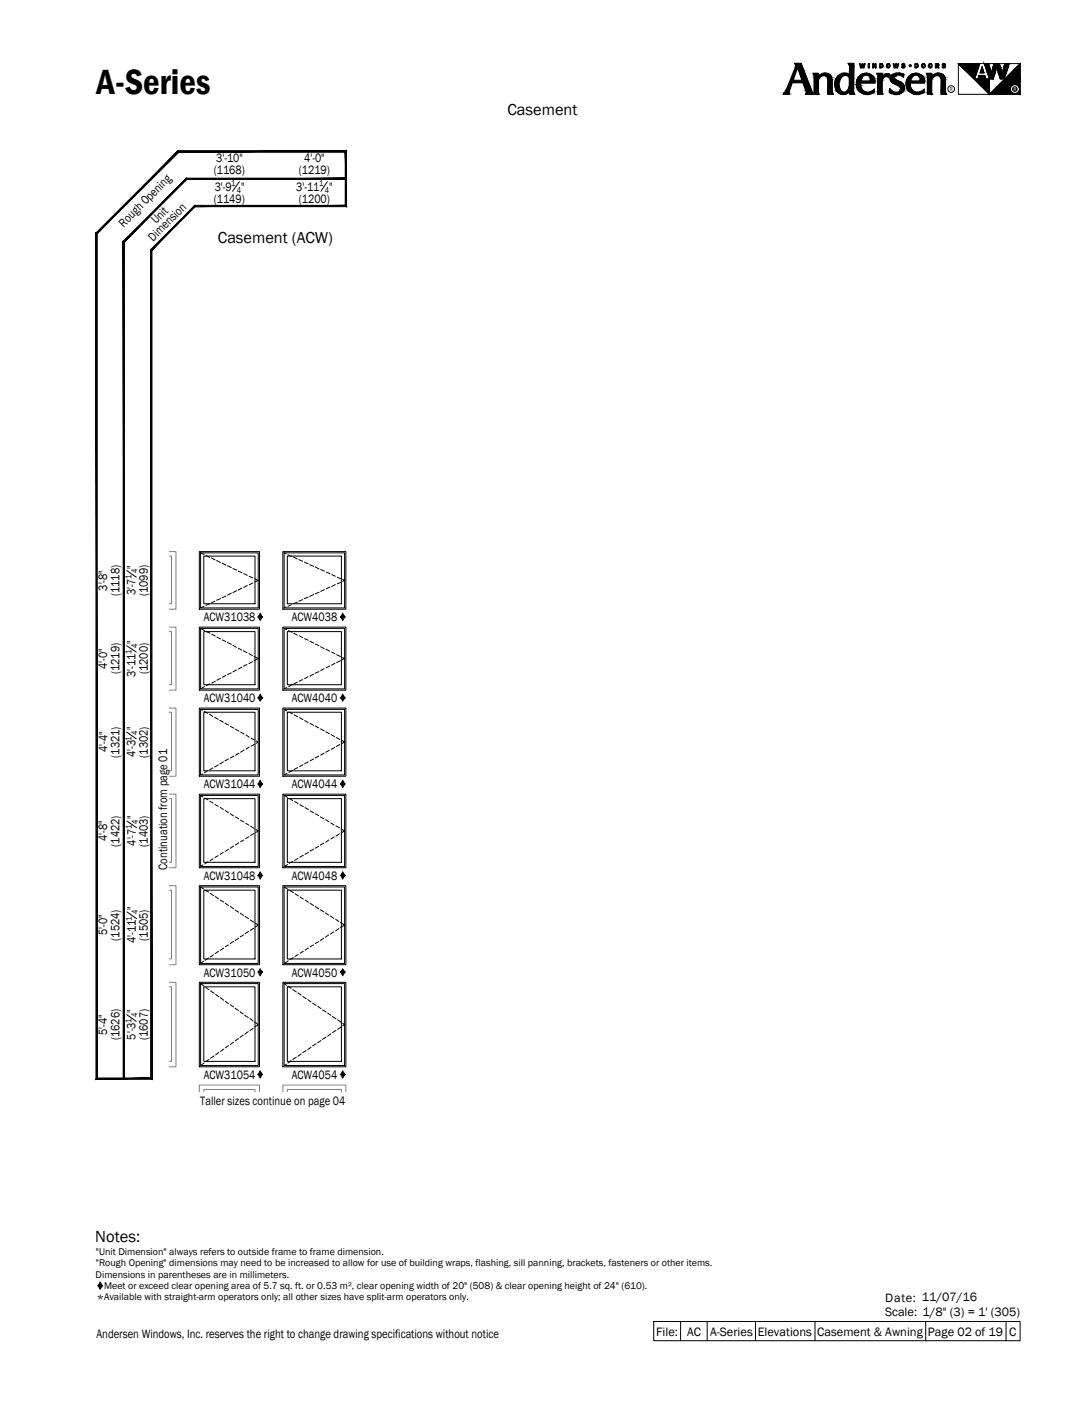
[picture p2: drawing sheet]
<svg xmlns="http://www.w3.org/2000/svg" width="216mm" height="279mm" viewBox="0 0 216 279" stroke-linecap="round" stroke-linejoin="round" font-family="sans-serif">
<!-- layer: A-ELEV-GLAZ-SIGHTLINES -->
<g fill="none" stroke="#000" stroke-width=".2">
<path d="M39.6 109.5h11.9v11.4h-11.9zM39.8 109.7h11.4v10.9h-11.4zM40.4 110.3h10.2v9.5h-10.2zM56.1 109.5h12.5v11.4h-12.5zM56.4 109.7h12v10.9h-12zM57 110.3h10.7v9.5h-10.7zM39.6 124.4h11.9v12.6h-11.9zM39.8 124.7h11.4v12h-11.4zM40.4 125.3h10.2v10.6h-10.2zM56.1 124.4h12.5v12.6h-12.5zM56.4 124.7h12v12h-12zM57 125.3h10.7v10.6h-10.7z"/>
<path d="M39.6 140.5h11.9v13.5h-11.9zM39.6 157.6h11.9v14.6h-11.9zM39.8 140.8h11.4v13h-11.4zM39.8 157.8h11.4v14.1h-11.4zM40.4 141.3h10.2v11.7h-10.2zM40.4 158.5h10.2v12.6h-10.2zM56.1 140.5h12.5v13.5h-12.5zM56.1 157.6h12.5v14.6h-12.5zM56.4 140.8h12v13h-12zM56.4 157.8h12v14.1h-12zM57 141.3h10.7v11.7h-10.7zM57 158.5h10.7v12.6h-10.7z"/>
<path d="M39.6 175.8h11.9v15.6h-11.9zM39.8 176h11.4v15.2h-11.4zM40.4 176.6h10.2v13.7h-10.2zM56.1 175.8h12.5v15.6h-12.5zM56.4 176h12v15.2h-12zM57 176.6h10.7v13.7h-10.7zM39.6 194.9h11.9v16.8h-11.9zM39.8 195.2h11.4v16.2h-11.4zM40.4 195.8h10.2v14.8h-10.2zM56.1 194.9h12.5v16.8h-12.5zM56.4 195.2h12v16.2h-12zM57 195.8h10.7v14.8h-10.7z"/>
</g>
<!-- layer: A-ELEV-GLAZ-OPERATION -->
<g fill="none" stroke="#000" stroke-width=".2">
<path d="M39.8 109.7l.7 .3M40.9 110.2l.7 .4M41.6 119.8l-.7 .3M42 110.7l.7 .4M42.7 119.3l-.7 .3M43 111.2l.7 .4M43.7 118.8l-.7 .3M44.1 111.7l.7 .4M44.8 118.3l-.7 .3M45.1 112.3l.8 .3M45.9 117.7l-.8 .4M46.2 112.8l.8 .3"/>
<path d="M47 117.2l-.8 .4M47.3 113.3l.7 .4M48 116.7l-.7 .4M48.4 113.8l.7 .4M49.1 116.2l-.7 .4M49.5 114.3l.7 .4M50.2 115.7l-.7 .4M50.5 114.9l.7 .3-.7 .3M56.4 109.7l.4 .2M57.1 110.1l.7 .3M58.2 110.5l.8 .4M59 119.5l-.8 .3"/>
<path d="M59.3 111l.8 .4M60.1 119l-.8 .3M60.4 111.6l.7 .3M61.1 118.5l-.7 .3M61.5 112.1l.7 .3M62.2 118l-.7 .3M62.5 112.5l.8 .4M63.3 117.5l-.8 .3M63.6 113l.8 .3M64.4 117l-.8 .3M64.8 113.5l.7 .3M65.5 116.5l-.7 .3"/>
<path d="M65.8 114l.7 .3M66.5 116l-.7 .4M66.9 114.5l.7 .4M67.6 115.6l-.7 .3M68 115l.4 .2-.4 .2M39.8 124.7l.8 .4M40.5 120.3l-.7 .3M40.6 136.3l-.8 .4M41 125.3l.6 .4M41.6 135.7l-.6 .4M42 125.8l.7 .4M42.7 135.2l-.7 .4"/>
<path d="M43 126.4l.7 .4M43.7 134.6l-.7 .4M44.1 127l.7 .3M44.8 134l-.7 .4M45.1 127.5l.8 .4M45.9 133.5l-.8 .3M46.2 128.1l.7 .3M46.9 133l-.7 .3M47.3 128.6l.7 .4M48 132.4l-.7 .4M48.3 129.1l.7 .4M49 131.9l-.7 .3"/>
<path d="M49.4 129.7l.7 .4M50.1 131.3l-.7 .4M50.4 130.3l.8 .4-.8 .4M56.4 124.7l.5 .3M56.8 120.4l-.4 .2M56.9 136.4l-.5 .3M57.3 125.1l.7 .4M57.8 120l-.7 .3M58 135.9l-.7 .4M58.3 125.7l.7 .3M59 135.4l-.7 .3M59.4 126.2l.7 .3"/>
<path d="M60.1 134.9l-.7 .3M60.4 126.7l.7 .3M61.1 134.3l-.7 .4M61.5 127.2l.7 .4M62.2 133.8l-.7 .4M62.5 127.8l.8 .3M63.3 133.3l-.8 .3M63.6 128.3l.7 .4M64.3 132.7l-.7 .4M64.7 128.8l.7 .4M65.4 132.2l-.7 .3M65.8 129.4l.7 .3"/>
<path d="M66.5 131.6l-.7 .4M66.8 129.9l.8 .4M67.6 131.1l-.8 .4M67.9 130.5l.5 .2-.5 .2M39.8 140.8l.4 .2M39.8 157.8l.5 .4M40.2 153.6l-.4 .2M40.5 141.1l.7 .4M40.6 158.4l.7 .3M41.2 153l-.7 .3M41.6 141.7l.6 .5M41.6 159l.7 .4"/>
<path d="M42.2 152.4l-.6 .4M42.6 142.4l.7 .3M42.7 159.6l.6 .4M43.3 151.8l-.7 .4M43.6 142.9l.7 .4M44.3 151.2l-.7 .4M44.6 143.5l.7 .4M45.3 150.6l-.7 .4M45.7 144.1l.7 .4M46.4 150l-.7 .4M46.7 144.7l.7 .4M47.4 149.5l-.7 .3"/>
<path d="M47.7 145.3l.7 .4M48.4 148.8l-.7 .5M48.8 145.8l.7 .5M49.5 148.3l-.7 .3M49.8 146.5l.7 .4M50.5 147.7l-.7 .4M50.9 147.1l.3 .1-.3 .3M56.4 140.8l.6 .3M56.4 157.8l.7 .4M57 153.5l-.6 .3M57.3 141.3l.7 .4M57.4 158.4l.7 .5"/>
<path d="M58 152.9l-.7 .4M58.3 141.8l.7 .4M58.5 159.1l.6 .3M59 152.3l-.7 .4M59.4 142.4l.7 .4M59.5 159.7l.7 .4M60.1 151.8l-.7 .3M60.4 143l.7 .4M61.1 151.2l-.7 .4M61.5 143.6l.7 .3M62.2 150.6l-.7 .4M62.5 144.1l.7 .3"/>
<path d="M63.2 150l-.7 .4M63.6 144.6l.7 .4M64.3 149.5l-.7 .3M64.6 145.2l.7 .4M65.3 148.9l-.7 .4M65.7 145.8l.7 .4M66.4 148.3l-.7 .4M66.7 146.4l.7 .3M67.4 147.8l-.7 .3M67.8 146.9l.6 .3-.6 .4M39.8 176l.6 .4M40.3 171.6l-.5 .3"/>
<path d="M40.7 176.6l.7 .4M41.3 171l-.7 .4M41.7 177.3l.6 .4M42.3 170.4l-.7 .4M42.7 177.9l.7 .5M43.3 169.8l-.6 .4M43.7 160.2l.6 .4M43.7 178.6l.7 .4M44.3 169.1l-.6 .4M44.7 160.8l.6 .5M44.7 179.2l.6 .5M45.3 168.5l-.6 .5"/>
<path d="M45.7 161.5l.6 .4M45.7 179.9l.6 .4M46.3 167.9l-.6 .4M46.7 162.1l.7 .4M47.4 167.2l-.7 .5M47.7 162.7l.7 .4M48.4 166.7l-.7 .4M48.8 163.4l.6 .4M49.4 166l-.6 .4M49.7 163.9l.7 .5M50.4 165.4l-.7 .4M50.7 164.6l.5 .3-.5 .3"/>
<path d="M56.4 176l.8 .5M57.1 171.6l-.7 .3M57.5 176.7l.7 .5M58.1 170.9l-.7 .4M58.5 177.3l.7 .5M59.1 170.4l-.6 .3M59.6 178l.6 .4M60.2 169.7l-.7 .4M60.5 160.3l.7 .3M60.6 178.6l.6 .5M61.2 169.1l-.7 .4M61.5 160.9l.7 .4"/>
<path d="M61.5 179.2l.7 .5M62.2 168.5l-.7 .4M62.5 161.5l.7 .3M62.5 179.9l.7 .4M63.2 167.9l-.7 .4M63.6 162.1l.7 .4M64.3 167.3l-.7 .4M64.6 162.7l.7 .4M65.3 166.7l-.7 .4M65.7 163.3l.6 .4M66.3 166.1l-.6 .4M66.7 163.9l.7 .4"/>
<path d="M67.4 165.5l-.7 .4M67.7 164.5l.7 .4-.7 .4M39.8 195.2l.7 .5M40.4 190.7l-.6 .5M40.8 195.9l.7 .5M41.4 190.1l-.7 .4M41.8 196.6l.7 .5M42.3 189.5l-.6 .4M42.8 197.3l.6 .5M43.4 188.8l-.7 .4M43.7 198l.7 .5M44.4 188.1l-.7 .5"/>
<path d="M44.7 198.7l.6 .5M45.3 187.5l-.6 .4M45.7 199.4l.6 .4M46.3 186.8l-.6 .4M46.7 180.6l.7 .4M47.4 186.2l-.7 .4M47.7 181.2l.6 .5M48.3 185.5l-.6 .4M48.6 181.8l.7 .5M49.3 184.8l-.7 .5M49.6 182.5l.7 .5M50.3 184.2l-.7 .4"/>
<path d="M50.7 183.2l.5 .4-.5 .3M56.4 195.2l.4 .3M57.1 195.7l.7 .4M57.2 190.7l-.8 .5M58.1 196.4l.7 .4M58.2 190l-.7 .4M59.1 197l.6 .5M59.2 189.4l-.7 .4M60.1 197.7l.7 .5M60.2 188.8l-.6 .4M61.1 198.4l.6 .4M61.2 188.1l-.6 .4"/>
<path d="M62 199.1l.7 .4M62.2 187.5l-.7 .4M63 199.7l.7 .4M63.2 186.9l-.7 .3M63.6 180.5l.7 .5M64.3 186.2l-.7 .4M64.6 181.2l.6 .4M65.2 185.5l-.6 .5M65.6 181.8l.6 .4M66.2 184.9l-.6 .4M66.6 182.4l.6 .5M67.2 184.3l-.6 .4"/>
<path d="M67.6 183.1l.8 .5-.8 .5M40.5 210.9l-.7 .5M41.5 210.2l-.7 .5M42.5 209.5l-.7 .5M43.4 208.8l-.6 .5M44.4 208.2l-.7 .4M45.3 207.5l-.6 .4M46.3 206.8l-.6 .4M46.7 200.1l.6 .4M47.3 206.1l-.6 .5M47.6 200.8l.7 .4M48.3 205.4l-.7 .5"/>
<path d="M48.6 201.5l.7 .4M49.3 204.7l-.7 .5M49.6 202.1l.6 .5M50.2 204.1l-.6 .4M50.5 202.8l.7 .5-.7 .5M56.8 211.2l-.4 .2M57.8 210.5l-.7 .4M58.8 209.8l-.7 .4M59.7 209.2l-.6 .4M60.8 208.5l-.7 .4M61.7 207.8l-.6 .5M62.7 207.1l-.7 .5"/>
<path d="M63.7 206.5l-.7 .4M64 200.4l.7 .4M64.7 205.8l-.7 .4M65 201l.7 .5M65.7 205.2l-.7 .4M66 201.7l.7 .5M66.7 204.5l-.7 .4M67 202.4l.6 .4M67.6 203.8l-.6 .5M68 203.1l.4 .2-.4 .3"/>
</g>
<!-- layer: A-ANNO-TEXT -->
<g fill="#000" stroke="#000" stroke-width=".2">
<path d="M163.5 14.7h.4zM166.9 18.6h.9zM166.9 18.6l.5 .1zM175 15.5h.1zM176 14.7h.3zM178.2 14.6l.1 .1zM181.7 18.6h.6zM181.7 18.6l.2 .1zM183.1 18.1l.2-.1zM186 14.7h.4zM193.3 15.7h3v3zM202.4 12.6v.7h-.6z"/>
<path d="M156.1 18l.4 .3v-.3zM156.1 18l.4 .3h-.6z"/>
<path d="M155.9 18.3l.6 .1v-.1zM155.9 18.3l.6 .1h-.7z"/>
<path d="M155.8 18.4l.7 .2v-.2zM155.8 18.4l.7 .2h-.8z"/>
<path d="M156.1 17.9h.5zM156.1 17.9l.4 .1z"/>
<path d="M156.3 17.4l.3 .5 .1-.5zM156.3 17.4l.3 .5h-.5z"/>
<path d="M156.8 16.3l-.1 1.1 .4-1.1zM156.8 16.3l-.1 1.1h-.4z"/>
<path d="M157.9 13.6l-.7 2.5 .8-2.5zM157.9 13.6l-.7 2.5h-.3z"/>
<path d="M157.9 13.3l.1 .3 .1-.3zM157.9 13.3l.1 .3h-.1z"/>
<path d="M158 12.9l.1 .4 .1-.4zM158 12.9l.1 .4h-.2z"/>
<path d="M158 12.8l.2 .1 .1-.1zM158 12.8l.2 .1h-.2z"/>
<path d="M158 12.7l.9 .1zM158 12.7l.9 .1z"/>
<path d="M158.3 12.8l.7 .1-.1-.1zM158.3 12.8l.7 .1h-.6z"/>
<path d="M158.4 12.9l.9 .7-.3-.7zM158.4 12.9l.9 .7h-.8z"/>
<path d="M158.5 13.6l.8 .3v-.3zM158.5 13.6l.8 .3h-.7z"/>
<path d="M158.6 13.9l1.6 2.2-.9-2.2zM158.6 13.9l1.6 2.2h-.8z"/>
<path d="M156.9 16.1l3.4 .2-.1-.2zM156.9 16.1l3.4 .2h-3.5z"/>
<path d="M159.4 16.3l1.6 1.8-.7-1.8zM159.4 16.3l1.6 1.8h-.9z"/>
<path d="M160.1 18.1l1 .2-.1-.2zM160.1 18.1l1 .2h-1z"/>
<path d="M160.1 18.3l1.1 .2-.1-.2zM160.1 18.3l1.1 .2h-1.1z"/>
<path d="M160.1 18.5l1.1 .1v-.1zM160.1 18.5l1.1 .1h-1.1z"/>
<path d="M161.6 14.7l.6 .1v-.1zM161.6 14.7l.6 .1h-.6z"/>
<path d="M161.6 14.8l.6 .3v-.3zM161.6 14.8l.6 .3h-.5z"/>
<path d="M161.7 15.1l.5 .3v-.3zM161.7 15.1l.5 .3h-.5z"/>
<path d="M161.7 18.4l.6 .2-.1-.2zM161.7 18.4l.6 .2h-.6z"/>
<path d="M161.7 16.1l.5 2.3 .1-2.3zM161.7 16.1l.5 2.3h-.5z"/>
<path d="M161.7 15.6l.6 .5 .1-.5zM161.7 15.6l.6 .5h-.6z"/>
<path d="M161.7 15.4l.7 .2 .2-.2zM161.7 15.4l.7 .2h-.7z"/>
<path d="M162.4 15.2l.2 .2v-.2zM162.2 15.4l.2-.2 .2 .2z"/>
<path d="M162.7 15l-.1 .2 .4-.2zM162.4 15.2l.3-.2-.1 .2z"/>
<path d="M163.2 14.7h1zM163.2 14.7h1z"/>
<path d="M162.8 14.9h.5zM162.8 14.9h.6z"/>
<path d="M162.8 14.9h.5zM162.8 14.9l.2 .1z"/>
<path d="M162.9 14.8h.5zM162.9 14.8l.5 .1z"/>
<path d="M163.5 14.7h.7zM163.2 14.7h1z"/>
<path d="M163.2 14.7l1.3 .1zM162.9 14.8l.3-.1 1.3 .1z"/>
<path d="M162.9 14.8h1.7zM162.9 14.8h1.7z"/>
<path d="M163.4 14.8l1.2 .1zM163.4 14.8l1.2 .1z"/>
<path d="M163.6 14.9h1zM163.6 14.9h1z"/>
<path d="M163.8 14.9l.9 .1-.1-.1zM163.8 14.9l.9 .1z"/>
<path d="M164 15l.8 .1zM164 15l.8 .1z"/>
<path d="M164.1 15.1l.8 .2-.1-.2zM164.1 15.1l.8 .2h-.7z"/>
<path d="M164.2 15.3l.8 .1-.1-.1zM164.2 15.3l.8 .1h-.7z"/>
<path d="M164.3 15.4l.7 .1v-.1zM164.3 15.4l.7 .1h-.7z"/>
<path d="M164.3 15.5l.7 .3v-.3zM164.3 15.5l.7 .3h-.6z"/>
<path d="M164.4 15.8l.6 .1zM164.4 15.8l.6 .1z"/>
<path d="M164.4 15.9l.6 2.1v-2.1zM164.4 15.9l.6 2.1h-.6z"/>
<path d="M164.4 18l.7 .5-.1-.5zM164.4 18l.7 .5h-.7z"/>
<path d="M164.4 18.5l.8 .1-.1-.1zM164.4 18.5l.8 .1h-.8z"/>
<path d="M165.7 16.7l.7 .1v-.1zM165.7 16.7l.7 .1h-.7z"/>
<path d="M165.7 16.8l.8 .6-.1-.6zM165.7 16.8l.8 .6h-.6z"/>
<path d="M165.9 15.9l.6 .3v-.3zM165.9 15.9l.6 .3h-.7z"/>
<path d="M165.8 16.2l.6 .5 .1-.5zM165.8 16.2l.6 .5h-.7z"/>
<path d="M165.9 17.4h.6zM165.9 17.4h.6z"/>
<path d="M165.9 17.4l.8 .6-.2-.6zM165.9 17.4l.8 .6h-.6z"/>
<path d="M166 15.7l.5 .2 .2-.2zM166 15.7l.5 .2h-.6z"/>
<path d="M166.1 18l.7 .1-.1-.1zM166.1 18l.7 .1h-.5z"/>
<path d="M166.3 18.1l.8 .2-.3-.2zM166.3 18.1l.8 .2h-.6z"/>
<path d="M166.3 15.2h.6zM166.3 15.2h.6z"/>
<path d="M166.3 15.2l.4 .5 .2-.5zM166.3 15.2l.4 .5h-.7z"/>
<path d="M166.5 18.3l.6 .1zM166.5 18.3l.6 .1z"/>
<path d="M166.6 18.4l.8 .1zM166.6 18.4l.8 .1z"/>
<path d="M166.7 14.9h.6zM166.7 14.9h.7z"/>
<path d="M166.7 14.9l.2 .3 .4-.3zM166.3 15.2l.4-.3 .2 .3z"/>
<path d="M166.7 18.5h.8zM166.7 18.5h.8z"/>
<path d="M166.9 14.8h.9zM166.7 14.9h.7z"/>
<path d="M166.9 18.5l.9 .1zM166.9 18.5l.9 .1z"/>
<path d="M167.6 14.6l.4 .1zM167.1 14.7h.9z"/>
<path d="M167.1 14.7h1zM167.1 14.7h1z"/>
<path d="M166.7 18.5h1.3zM166.7 18.5h1.1z"/>
<path d="M167.6 18.5h.4zM167.5 18.5h.5z"/>
<path d="M167.1 14.7l1.2 .1-.2-.1zM166.9 14.8l.2-.1 1.2 .1z"/>
<path d="M167.8 18.4h.3zM167.6 18.5h.4z"/>
<path d="M168 18.3l.1 .1 .1-.1zM168 18.3l.1 .1h-.3z"/>
<path d="M167.8 14.8l.7 .1zM167.8 14.8l.7 .1z"/>
<path d="M168.1 18.1l.1 .2 .1-.2zM168 18.3l.1-.2 .1 .2z"/>
<path d="M168.3 14.9l.3 .1zM168.3 14.9l.3 .1z"/>
<path d="M168.5 17.7l-.2 .4zM168.5 17.7l-.4 .4z"/>
<path d="M168.7 15h.6zM168.7 15h.6z"/>
<path d="M168.4 15h.3zM168.4 15h.3z"/>
<path d="M168.6 17.4h.1zM168.6 17.4h.2z"/>
<path d="M168.6 17.4v.3l.1-.3zM168.6 17.4l-.1 .3z"/>
<path d="M168.8 17.4h.5zM168.8 17.4h.5z"/>
<path d="M168.6 15.5l.7 1.6v-1.6zM168.6 15.5l.7 1.6h-.7z"/>
<path d="M168.6 17.1l.7 .3v-.3zM168.6 17.1l.7 .3h-.7z"/>
<path d="M168.8 17.4l.5 .7v-.7zM168.8 17.4l.5 .7h-.6z"/>
<path d="M168.7 18.1l.6 .4v-.4zM168.7 18.1l.6 .4h-.6z"/>
<path d="M168.6 12.7l.7 .1zM168.6 12.7l.7 .1z"/>
<path d="M168.6 12.8l.7 .4v-.4zM168.6 12.8l.7 .4h-.6z"/>
<path d="M168.7 13.2l.6 1.8v-1.8zM168.7 13.2l.6 1.8h-.6z"/>
<path d="M168.4 15l.9 .2v-.2zM168.4 15l.9 .2h-.8z"/>
<path d="M168.5 15.2l.8 .3v-.3zM168.5 15.2l.8 .3h-.7z"/>
<path d="M168.7 18.5l.7 .1-.1-.1zM168.7 18.5l.7 .1h-.7z"/>
<path d="M170 16.3h3.5zM170 16.3h3.5z"/>
<path d="M170 16.9l.7 .4-.1-.4zM170 16.9l.7 .4h-.6z"/>
<path d="M170.6 18.1h.6zM170.6 18.1h.6z"/>
<path d="M170 16.4l.7 .4v-.4zM170 16.4l.7 .4h-.7z"/>
<path d="M170 16.8l.6 .1 .1-.1zM170 16.8l.6 .1h-.6z"/>
<path d="M170.2 15.9l.4 .3 .1-.3zM170.2 15.9l.4 .3h-.6z"/>
<path d="M170.1 17.3h.6zM170.1 17.3h.6z"/>
<path d="M170.2 17.3l.7 .4-.2-.4zM170.2 17.3l.7 .4h-.6z"/>
<path d="M170.4 15.5l.3 .4 .2-.4zM170.4 15.5l.3 .4h-.5z"/>
<path d="M170.3 17.7l.6 .1zM170.3 17.7l.6 .1z"/>
<path d="M170.4 17.8l.8 .3-.3-.3zM170.4 17.8l.8 .3h-.6z"/>
<path d="M170.4 15.4l.5 .1 .1-.1zM170.4 15.4l.5 .1h-.5z"/>
<path d="M170.7 15l.3 .4 .2-.4zM170.7 15l.3 .4h-.6z"/>
<path d="M170.6 18.1l1 .2-.4-.2zM170.6 18.1l1 .2h-.7z"/>
<path d="M170.9 15h.4zM170.7 15h.5z"/>
<path d="M171.1 14.8l.2 .2 .2-.2zM170.9 15l.2-.2 .2 .2z"/>
<path d="M170.9 18.3h.9zM170.9 18.3h.9z"/>
<path d="M171 18.3l1 .1zM171 18.3l1 .1z"/>
<path d="M171.3 14.7l.2 .1 .5-.1zM171.3 14.7l.2 .1h-.4z"/>
<path d="M171.8 18.6l.2 .1zM171.8 18.6h.7z"/>
<path d="M171.9 14.7h.5zM171.4 14.7h1z"/>
<path d="M171.4 14.7h1zM171.3 14.7h1.1z"/>
<path d="M171.3 14.7h1.2zM171.3 14.7h1.2z"/>
<path d="M172.4 18.4h.6zM172.4 18.4h.6z"/>
<path d="M171.1 18.4h1.3zM171.1 18.4h1.3z"/>
<path d="M172 14.7l.6 .1zM172 14.7l.6 .1z"/>
<path d="M172.3 14.8l.5 .1zM172.3 14.8l.5 .1z"/>
<path d="M171.4 18.5h1.2zM171.4 18.5l1.1 .1z"/>
<path d="M172.5 14.9l.5 .1zM172.5 14.9l.5 .1z"/>
<path d="M172.8 16.1h.7zM172.8 16.1h.7z"/>
<path d="M171.3 18.5h1.6zM171.3 18.5h1.3z"/>
<path d="M172.6 15l.6 .2-.2-.2zM172.6 15l.6 .2h-.5z"/>
<path d="M171.1 18.4h1.9zM171.1 18.4l1.8 .1z"/>
<path d="M172.7 15.2l.6 .2-.1-.2zM172.7 15.2l.6 .2h-.5z"/>
<path d="M172.8 18.3h.4zM172.4 18.4h.6z"/>
<path d="M172.8 15.4l.6 .2-.1-.2zM172.8 15.4l.6 .2h-.6z"/>
<path d="M173.3 18.1v.2zM172.9 18.3l.4-.2v.2z"/>
<path d="M172.9 18.3h.4zM172.8 18.3h.4z"/>
<path d="M172.8 15.6l.7 .3-.1-.3zM172.8 15.6l.7 .3h-.6z"/>
<path d="M172.9 15.9l.6 .2v-.2zM172.9 15.9l.6 .2h-.7z"/>
<path d="M172.8 16.1l.7 .1v-.1zM172.8 16.1l.7 .1h-.8z"/>
<path d="M172.7 16.2h.8zM172.5 16.2h1z"/>
<path d="M170 16.2l3.5 .1zM170 16.2l3.5 .1z"/>
<path d="M170 16.3l3.5 .1zM170 16.3l3.5 .1z"/>
<path d="M174.2 14.7l.7 .1zM174.2 14.7l.7 .1z"/>
<path d="M174.2 14.8l.7 .4v-.4zM174.2 14.8l.7 .4h-.5z"/>
<path d="M174.4 15.2l.5 .4v-.4zM174.4 15.2l.5 .4h-.6z"/>
<path d="M174.3 16.2l.6 2v-2zM174.3 16.2l.6 2h-.6z"/>
<path d="M174.3 18.2l.7 .3-.1-.3zM174.3 18.2l.7 .3h-.8z"/>
<path d="M174.3 15.9l.6 .3 .1-.3zM174.3 15.9l.6 .3h-.6z"/>
<path d="M174.2 18.5l.8 .1v-.1zM174.2 18.5l.8 .1h-.8z"/>
<path d="M174.3 15.6l.7 .3 .1-.3zM174.3 15.6l.7 .3h-.7z"/>
<path d="M175.3 15.2l-.2 .3zM175.3 15.2l-.3 .3z"/>
<path d="M175.4 15h.4zM175.4 15h.4z"/>
<path d="M175.4 15.1l-.1 .1 .3-.1zM175.4 15.1l-.1 .1z"/>
<path d="M175.4 15h.4zM175.4 15l.2 .1z"/>
<path d="M176.1 14.7h.2zM176 14.7h.3zM175.9 14.7h.4z"/>
<path d="M175.4 15h.9zM175.4 15h.9z"/>
<path d="M175.8 15h.5zM175.8 15h.5z"/>
<path d="M175.9 15l.4 .1zM175.9 15l.4 .1z"/>
<path d="M176.1 15.1l.2 .1zM176.1 15.1l.2 .1z"/>
<path d="M175.9 14.7h.4zM175.9 14.7h.4z"/>
<path d="M175.9 14.7l.4 .1v-.1zM175.6 14.8l.3-.1 .4 .1z"/>
<path d="M175.6 14.8l.7 .2v-.2zM175.4 15l.2-.2 .7 .2z"/>
<path d="M176.6 17.9l.2 .1zM176.6 17.9l.2 .1h-.2z"/>
<path d="M176.6 18l.6 .3zM176.6 18l.6 .3h-.6z"/>
<path d="M176.6 18.3h.7zM176.6 18.3h.7z"/>
<path d="M176.6 18.3l.9 .1zM176.6 18.3l.9 .1z"/>
<path d="M176.8 15.2l.5 .2v-.2zM176.8 15.2l.5 .2h-.5zM176.8 15.4h.5zM176.8 15.4h.5z"/>
<path d="M176.8 15.4l.6 .1-.1-.1zM176.8 15.4l.6 .1h-.7z"/>
<path d="M176.8 15.2h.6zM176.8 15.2h.5z"/>
<path d="M176.7 15.5l.7 .1zM176.7 15.5l.7 .1z"/>
<path d="M176.7 15.6l.8 .1-.1-.1zM176.7 15.6l.8 .1h-.7z"/>
<path d="M177 15h.5zM176.9 15h.6z"/>
<path d="M176.9 15l.5 .2 .1-.2zM176.9 15l.5 .2h-.6z"/>
<path d="M176.8 15.7l.8 .2-.1-.2zM176.8 15.7l.8 .2h-.8z"/>
<path d="M177 14.9l.5 .1 .1-.1zM177 14.9l.5 .1h-.5z"/>
<path d="M177.1 14.9h.6zM177 14.9h.6z"/>
<path d="M176.8 15.9h.9zM176.8 15.9h.9z"/>
<path d="M176.8 15.9l1.1 .1-.2-.1zM176.8 15.9l1.1 .1h-1.1z"/>
<path d="M176.8 18.4h.9zM176.8 18.4h.9z"/>
<path d="M176.8 18.4l1.1 .1zM176.8 18.4l1.1 .1z"/>
<path d="M177.2 14.8h.6zM177.1 14.9h.6z"/>
<path d="M176.8 16l1.3 .1-.2-.1zM176.8 16l1.3 .1h-1.2z"/>
<path d="M177.3 14.8h.6zM177.2 14.8h.6z"/>
<path d="M176.9 16.1l1.5 .1-.3-.1zM176.9 16.1l1.5 .1h-1.4z"/>
<path d="M177.4 14.8h.8zM177.3 14.8h.6z"/>
<path d="M177.7 18.7h.5zM177.7 18.7h.4zM177.7 18.7h.4z"/>
<path d="M177.5 18.6h.7zM177.5 18.6l.7 .1z"/>
<path d="M178.1 14.7h.4zM177.9 14.7h.6z"/>
<path d="M177 16.2h1.5zM177 16.2h1.5z"/>
<path d="M177.1 16.2l1.6 .2-.2-.2zM177.1 16.2l1.6 .2h-1.5z"/>
<path d="M177.2 18.5l1.3 .1zM177.2 18.5l1.3 .1z"/>
<path d="M177.3 18.6h1.2zM177.3 18.6h.9z"/>
<path d="M177.9 14.7h.7zM177.9 14.7h.7z"/>
<path d="M177.9 14.7h1zM177.5 14.7h1.4zM177.5 14.7h1.4zM177.5 14.7h1.4z"/>
<path d="M177.2 16.4h1.5zM177.2 16.4h1.5z"/>
<path d="M177 18.5h1.7zM177 18.5h1.5z"/>
<path d="M177.3 16.4l1.6 .2-.2-.2zM177.3 16.4l1.6 .2h-1.4z"/>
<path d="M178.2 18.4l.5 .1zM178.2 18.4l.5 .1z"/>
<path d="M178.2 18.5h.5zM177.9 18.5h.8z"/>
<path d="M178.4 18.3h.4zM178.2 18.4h.5z"/>
<path d="M177.5 14.7l1.6 .1zM177.4 14.8h1.7z"/>
<path d="M177.5 16.6l1.6 .1-.2-.1zM177.5 16.6l1.6 .1z"/>
<path d="M178.6 18.2l.2 .1 .2-.1zM178.4 18.3l.2-.1 .2 .1z"/>
<path d="M178.2 14.8h1zM178.2 14.8h1z"/>
<path d="M177.9 16.7l1.3 .1-.1-.1zM177.9 16.7l1.3 .1h-1.1z"/>
<path d="M178.7 18.1l.3 .1 .1-.1zM178.6 18.2l.1-.1 .3 .1zM178.6 18.2h.4zM178.6 18.2h.4z"/>
<path d="M178.4 14.8h.8zM178.4 14.8h.8z"/>
<path d="M178.5 14.8l.7 .1v-.1zM178.5 14.8l.7 .1z"/>
<path d="M178.8 14.9l.4 .1zM178.8 14.9l.4 .1z"/>
<path d="M179.1 15l.1 .1zM179.1 15l.1 .1z"/>
<path d="M178.1 16.8l1.2 .1-.1-.1zM178.1 16.8l1.2 .1z"/>
<path d="M178.8 17.9l.4 .1v-.1zM178.8 17.9l.4 .1h-.4z"/>
<path d="M178.8 18h.4zM178.8 18l.3 .1z"/>
<path d="M178.4 16.9l.9 .1zM178.4 16.9l.9 .1z"/>
<path d="M178.6 17l.7 .1v-.1zM178.6 17l.7 .1h-.6z"/>
<path d="M178.7 17.1l.6 .1zM178.7 17.1l.6 .1z"/>
<path d="M178.7 17.2l.6 .1v-.1zM178.7 17.2l.6 .1h-.5z"/>
<path d="M178.8 17.3l.5 .1v-.1zM178.8 17.3l.5 .1h-.4z"/>
<path d="M178.9 17.4l.4 .1zM178.9 17.4l.4 .1z"/>
<path d="M178.9 17.5l.4 .2v-.2zM178.9 17.5l.4 .2h-.4z"/>
<path d="M178.9 17.7l.4 .1zM178.9 17.7l.4 .1z"/>
<path d="M178.9 17.8l.3 .1 .1-.1zM178.9 17.8l.3 .1h-.4z"/>
<path d="M180 16.3h3.4zM180 16.3h3.4z"/>
<path d="M180 16.4l.5 .4v-.4zM180 16.4l.5 .4h-.6z"/>
<path d="M179.9 16.8l.6 .1v-.1zM179.9 16.8l.6 .1h-.5z"/>
<path d="M180 16.9l.6 .4-.1-.4zM180 16.9l.6 .4h-.6z"/>
<path d="M180.5 18.1h.6zM180.5 18.1h.6z"/>
<path d="M180 17.3h.6zM180 17.3h.6z"/>
<path d="M180 17.3l.8 .4-.2-.4zM180 17.3l.8 .4h-.6z"/>
<path d="M180.1 15.9l.4 .3 .2-.3zM180.1 15.9l.4 .3h-.5z"/>
<path d="M180.2 15.5l.5 .4v-.4zM180.2 15.5l.5 .4h-.6z"/>
<path d="M180.2 17.7l.6 .1zM180.2 17.7l.6 .1z"/>
<path d="M180.2 17.8l.9 .3-.3-.3zM180.2 17.8l.9 .3h-.6z"/>
<path d="M180.3 15.4l.4 .1 .1-.1zM180.3 15.4l.4 .1h-.5z"/>
<path d="M180.6 15l.2 .4 .2-.4zM180.6 15l.2 .4h-.5z"/>
<path d="M180.5 18.1l.9 .2-.3-.2zM180.5 18.1l.9 .2h-.6z"/>
<path d="M181.2 14.7h1.1zM181.2 14.7h1.1z"/>
<path d="M180.7 15h.5zM180.6 15h.4z"/>
<path d="M181 14.8l.2 .2 .2-.2zM180.7 15l.3-.2 .2 .2z"/>
<path d="M180.8 18.3h.9zM180.8 18.3h.9z"/>
<path d="M180.9 18.3l1 .1zM180.9 18.3l1 .1z"/>
<path d="M181.7 14.7h.6zM181.2 14.7h1.1z"/>
<path d="M181.2 14.7l.2 .1 .5-.1zM181 14.8l.2-.1 .2 .1z"/>
<path d="M181 18.4h1.2zM181 18.4h1.2z"/>
<path d="M181.2 14.7h1.2zM181.2 14.7h1.2z"/>
<path d="M181.9 14.7l.6 .1-.1-.1zM181.9 14.7l.6 .1z"/>
<path d="M182.2 14.8l.5 .1zM182.2 14.8l.5 .1z"/>
<path d="M181.3 18.5h1.3zM181.3 18.5l1 .1z"/>
<path d="M182.3 14.9l.6 .1zM182.3 14.9l.6 .1z"/>
<path d="M182.7 16.1h.7zM182.7 16.1h.7z"/>
<path d="M181.2 18.5h1.6zM181.2 18.5h1.4z"/>
<path d="M182.5 15l.6 .2-.2-.2zM182.5 15l.6 .2h-.5z"/>
<path d="M182.3 18.4h.6zM182.2 18.4h.7z"/>
<path d="M181 18.4h1.9zM181 18.4l1.8 .1z"/>
<path d="M182.6 15.2l.6 .2-.1-.2zM182.6 15.2l.6 .2h-.5z"/>
<path d="M182.7 18.3h.4zM182.3 18.4h.6z"/>
<path d="M182.7 15.4l.6 .2-.1-.2zM182.7 15.4l.6 .2h-.6z"/>
<path d="M182.7 15.6l.6 .3v-.3zM182.7 15.6l.6 .3h-.5z"/>
<path d="M183.1 18.1l.2 .2v-.2zM182.8 18.3l.3-.2 .2 .2z"/>
<path d="M182.8 18.3h.5zM182.7 18.3h.4z"/>
<path d="M182.8 15.9l.6 .2-.1-.2zM182.8 15.9l.6 .2h-.7z"/>
<path d="M182.7 16.1l.7 .1v-.1zM182.6 16.2l.1-.1 .7 .1z"/>
<path d="M182.6 16.2h.8zM182.3 16.2h1.1z"/>
<path d="M180 16.2l3.4 .1zM180 16.2l3.4 .1z"/>
<path d="M180 16.3l3.4 .1zM180 16.3l3.4 .1z"/>
<path d="M184.1 15.1l.6 .3v-.3zM184.1 15.1l.6 .3h-.6z"/>
<path d="M184.1 14.7l.7 .1v-.1zM184.1 14.7l.7 .1h-.7z"/>
<path d="M184.1 14.8l.6 .3 .1-.3zM184.1 14.8l.6 .3h-.6z"/>
<path d="M184.1 16.1l.7 2.3v-2.3zM184.1 16.1l.7 2.3h-.7z"/>
<path d="M184.1 18.4l.7 .2v-.2zM184.1 18.4l.7 .2h-.7z"/>
<path d="M184.1 15.6l.7 .5v-.5zM184.1 15.6l.7 .5h-.7z"/>
<path d="M184.1 15.4l.7 .2 .2-.2zM184.1 15.4l.7 .2h-.7z"/>
<path d="M184.9 15.2l.1 .2 .1-.2zM184.7 15.4l.2-.2 .1 .2z"/>
<path d="M185.2 15l-.1 .2 .4-.2zM184.9 15.2l.3-.2-.1 .2z"/>
<path d="M185.7 14.7h1zM185.7 14.7h1z"/>
<path d="M185.3 14.9h.5zM185.3 14.9l.2 .1z"/>
<path d="M185.3 14.9h.6zM185.3 14.9h.5z"/>
<path d="M185.3 14.8h.6zM185.3 14.8l.6 .1z"/>
<path d="M186 14.7h.7zM185.7 14.7h1z"/>
<path d="M185.7 14.7l1.3 .1-.3-.1zM185.4 14.8l.3-.1 1.3 .1z"/>
<path d="M185.4 14.8h1.7zM185.3 14.8h1.8z"/>
<path d="M185.9 14.8l1.2 .1zM185.9 14.8l1.2 .1z"/>
<path d="M186 14.9h1.1zM186 14.9h1.1z"/>
<path d="M186.3 14.9l.9 .1-.1-.1zM186.3 14.9l.9 .1z"/>
<path d="M186.5 15l.8 .1zM186.5 15l.8 .1z"/>
<path d="M186.6 15.1l.8 .2-.1-.2zM186.6 15.1l.8 .2h-.7z"/>
<path d="M186.7 15.3l.7 .1v-.1zM186.7 15.3l.7 .1h-.6z"/>
<path d="M186.8 15.4l.6 .1v-.1zM186.8 15.4l.6 .1h-.6z"/>
<path d="M186.8 15.5l.7 .3-.1-.3zM186.8 15.5l.7 .3h-.6z"/>
<path d="M186.9 15.8l.6 .1zM186.9 15.8l.6 .1z"/>
<path d="M186.9 15.9l.6 2.1v-2.1zM186.9 15.9l.6 2.1h-.6z"/>
<path d="M186.9 18l.7 .5-.1-.5zM186.9 18l.7 .5h-.7z"/>
<path d="M186.9 18.5l.7 .1v-.1zM186.9 18.5l.7 .1h-.7z"/>
<path d="M190.2 12.6l3.2 3.1 1-3.1zM190.2 12.6l3.2 3.1z"/>
<path d="M194.9 13.3l.4 1.2zM194.9 13.3l.4 1.2h-.8z"/>
<path d="M194.3 15l1.3 .7-.2-.7zM194.3 15l1.3 .7h-1.6z"/>
<path d="M195.3 12.6l1.4 1.9-.5-1.9zM195.3 12.6l1.4 1.9h-.7z"/>
<path d="M196 14.5l1.1 1.2 .4-1.2zM196 14.5l1.1 1.2h-.8z"/>
<path d="M197 13.3l.5 1.2 .3-1.2zM197 13.3l.5 1.2h-.8z"/>
<path d="M197.3 12.6l1.3 .7-.3-.7zM197.3 12.6l1.3 .7h-1.6z"/>
<path d="M197.8 13.3l1.1 1.2-.3-1.2zM197.8 13.3l1.1 1.2h-.8z"/>
<path d="M198.1 14.5l1.2 1.2 .4-1.2zM198.1 14.5l1.2 1.2h-.8z"/>
<path d="M199.2 13.3l.5 1.2 .4-1.2zM199.2 13.3l.5 1.2h-.8z"/>
<path d="M199.4 12.6l.7 .7 .2-.7zM199.4 12.6l.7 .7h-.9z"/>
<path d="M201.8 13.3l.6 2.4v-2.4zM199.4 15.7l2.4-2.4 .6 2.4z"/>
<path d="M199.4 15.7l3 3v-3zM199.4 15.7l3 3h-6.1z"/>
<path d="M37.1 35.6h31.5v-.2zM37 35.4h31.6l-31.5 .2zM37 35.4l-12.3 12.6 12.4-12.4zM24.4 47.9l12.6-12.5-12.3 12.6zM24.4 47.9l.3 166.1v-166zM24.4 47.9l.3 166.1h-.3z"/>
<path d="M51.6 137.8l.5 .7h-.9zM51.2 138.5l.4 .6 .5-.6z"/>
<path d="M51.6 121.7l.5 .7h-.9zM51.2 122.4l.4 .7 .5-.7z"/>
<path d="M68 137.8l.4 .7h-.8zM67.6 138.5l.4 .6 .4-.6z"/>
<path d="M68 121.7l.4 .7h-.8zM67.6 122.4l.4 .7 .4-.7z"/>
<path d="M51.6 154.9l.5 .7h-.9zM51.2 155.6l.4 .7 .5-.7z"/>
<path d="M68 154.9l.4 .7h-.8zM67.6 155.6l.4 .7 .4-.7z"/>
<path d="M51.6 173l.5 .7h-.9zM51.2 173.7l.4 .7 .5-.7z"/>
<path d="M68 173l.4 .7h-.8zM67.6 173.7l.4 .7 .4-.7z"/>
<path d="M51.6 192.3l.5 .6h-.9zM51.2 192.9l.4 .7 .5-.7z"/>
<path d="M68 192.3l.4 .6h-.8zM67.6 192.9l.4 .7 .4-.7z"/>
<path d="M29.9 49.5v164.4l.3 .3zM29.9 49.5l.3 .1v164.6zM29.9 49.5l.3 .1 8.5-8.8zM38.7 40.8v.2l-8.5 8.6zM38.7 40.8v.2l29.8-.2zM38.7 41l29.8-.2 .3 .2zM68.5 30.2v10.6l.3 .2zM68.8 29.9v11.1l-.3-10.8zM35.5 30.2h33l.3-.3zM35.4 29.9h33.4l-33.3 .3zM35.4 29.9l-16.1 16.4 16.2-16.1zM35.4 29.9l-16.1 16.4-.3-.1zM19 46.2l.3 167.7v-167.6zM19 46.2l.3 167.7-.3 .3zM19.3 213.9l-.3 .3 10.9-.3zM19 214.2l10.9-.3 .3 .3z"/>
<path d="M51.6 212.5l.5 .7h-.9zM51.2 213.2l.4 .7 .5-.7z"/>
<path d="M68 212.5l.4 .7h-.8zM67.6 213.2l.4 .7 .4-.7z"/>
<path d="M19.9 254.4l.4 .7h-.8zM19.5 255.1l.4 .7 .4-.7z"/>
</g>
<!-- layer: A-ELEV-GLAZ-SIGHTLINES -->
<g fill="none" stroke="#808080" stroke-width=".2">
<path d="M33.6 109.5h1.3v11.4h-1.3M33.6 110.3h.4v9.5h-.4M33.6 124.4h1.3v12.6h-1.3M33.6 125.3h.4v10.6h-.4M33.6 140.5h1.3v13.5h-1.3M33.6 141.3h.4v11.7h-.4M33.6 157.6h1.3v14.6h-1.3M33.6 158.5h.4v12.6h-.4M33.6 175.8h1.3v15.6h-1.3M33.6 176.6h.4v13.7h-.4M33.6 194.9h1.3v16.8h-1.3M33.6 195.8h.4v14.8h-.4"/>
<path d="M39.6 216.6v-1.3h11.9v1.3M40.4 216.6v-.4h10.2v.4M56.1 216.6v-1.3h12.5v1.3M57 216.6v-.4h10.7v.4"/>
</g>
<!-- layer: A-ANNO-TEXT -->
<g fill="none" stroke="#000" stroke-width=".2">
<path d="M157.7 12.6h1.3l2.4 6.1h-1.6l.1-.6-.6-1.7h-2.1l-.5 1.5v.8h-1.3l.8-1.3 1.5-3.8 .2-.7zM157.9 12.7h1l2.4 6h-1.4l.1-.6-.6-1.7h-2.2l-.6 1.5v.8h-1.1l.8-1.3 1.5-3.8zM157.9 12.7h1l2.3 5.9h-1.1v-.5l-.7-1.8h-2.3l-.5 1.6-.1 .7h-.8l.6-1.2 1.6-3.8zM158.3 13.4l.8 2.5h-1.7zM158.3 13.1l1 3h-2zM158.3 12.8l1.1 3.3h-2.2zM161.3 14.5h1.1v.5a1.53 1.53 0 0 1 1.7-.5 1.53 1.53 0 0 1 1.1 1.4v2.1l.2 .7h-1.2l.1-2.9a.93 .93 0 0 0-1.1-.8 .93 .93 0 0 0-.8 1.1v2.4l.2 .2h-1.1v-3.6zM161.4 14.6h1l-.1 .6 .5-.4a1.4 1.4 0 0 1 1.5-.1 1.4 1.4 0 0 1 .8 1.2v2.1l.2 .7h-1v-2.9a.99 .99 0 0 0-1.1-.9 .99 .99 0 0 0-.8 1.2v2.6h-.8v-3.6zM161.6 14.7h.6v.7a1.54 1.54 0 0 1 2.8 .1l.2 3.1h-.8v-2.8a1.06 1.06 0 0 0-1.2-1 1.06 1.06 0 0 0-.9 1.3v2.5h-.6zM166.9 15.2a1.02 1.02 0 0 1 1.7 .3v1.6a1.31 1.31 0 0 1-1.5 1.3 2.32 2.32 0 0 1-.2-3.2zM166.9 15.3a.94 .94 0 0 1 1.7 .2v1.6a1.52 1.52 0 0 1-1.1 1.3 1.41 1.41 0 0 1-1.1-1.7l.2-.8zM167 15.4a.87 .87 0 0 1 1.4-.1 2.56 2.56 0 0 1-.6 2.9h-.6a2.01 2.01 0 0 1-.2-2.8z"/>
<path d="M168.3 12.6h1.2l-.1 5.5 .3 .6h-1.1v-.7a1.51 1.51 0 0 1-1.6 .8 1.51 1.51 0 0 1-1.3-1.4 2.04 2.04 0 0 1 .5-2.3 2.04 2.04 0 0 1 2.3-.3l.1-1.6zM168.4 12.7h1l-.1 5.4 .2 .6h-.9v-1.1l-.3 .7a1.5 1.5 0 0 1-2.5-.9 2.02 2.02 0 0 1 .3-2.1 2.02 2.02 0 0 1 2-.6l.5 .2v-1.7zM168.6 12.7h.7v5.4l.1 .5h-.7l.1-1.2-.6 .9a1.46 1.46 0 0 1-2.3-.9 1.96 1.96 0 0 1 2.2-2.7l.6 .3v-1.8zM170.3 15.3a1.84 1.84 0 0 1 2.2-.7 1.84 1.84 0 0 1 1.2 1.9h-2.9a1.51 1.51 0 0 0 .9 1.7 1.51 1.51 0 0 0 1.8-.6v.7a2.22 2.22 0 0 1-3-.1 2.22 2.22 0 0 1-.2-2.9zM170.4 15.3a1.77 1.77 0 0 1 2-.7 1.77 1.77 0 0 1 1.2 1.8h-2.9a1.58 1.58 0 0 0 .9 1.8 1.58 1.58 0 0 0 1.9-.4l-.1 .5a2.15 2.15 0 0 1-2.8-.2 2.15 2.15 0 0 1-.2-2.8zM170.4 15.4a1.7 1.7 0 0 1 2-.7 1.7 1.7 0 0 1 1.1 1.7h-2.8a1.64 1.64 0 0 0 .7 1.8 1.64 1.64 0 0 0 1.9-.2v.3a2.09 2.09 0 0 1-2.7-.2 2.09 2.09 0 0 1-.2-2.7zM170.6 12.6h.1l.2 .6 .2-.6h.2l.1 .6 .1-.6h.2l-.3 .9h-.1l-.2-.6-.1 .6h-.3zM170.6 12.6l.3 .9 .2-.9 .3 .9 .2-.9M171.2 15.1a.89 .89 0 0 1 1.2-.2 .89 .89 0 0 1 .2 1.2l-1.9 .1zM171.2 15a.96 .96 0 0 1 1.3-.1 .96 .96 0 0 1 .2 1.3h-2.1zM171.3 15.2a.84 .84 0 0 1 1-.2 .84 .84 0 0 1 .3 1.1h-1.7zM172.3 12.6h.2v.9h-.2z"/>
<path d="M172.4 12.6v.9M173.2 12.6h.2l.3 .5v-.5h.2v.9h-.2l-.4-.6v.6h-.1zM173.8 12.6v.9l-.5-.9v.9M173.9 14.5h1.2v.7a1.04 1.04 0 0 1 1.4-.5l-.1 .8-.3-.3a.87 .87 0 0 0-1 1v1.9l.2 .6h-1.2l.1-3.5zM174 14.6h1v.8a1.22 1.22 0 0 1 1.4-.7l-.1 .6a.87 .87 0 0 0-1 0 .87 .87 0 0 0-.3 .9v1.9l.1 .6h-.9v-3.5zM174.2 14.7h.7v.9a1.38 1.38 0 0 1 1.2-.9h.2v.5a.94 .94 0 0 0-1 .1 .94 .94 0 0 0-.4 .9l.1 2.4h-.8l.2-3.4zM174.6 12.6h.3a.44 .44 0 0 1 .4 .5 .44 .44 0 0 1-.4 .4h-.3zM174.6 12.7a.45 .45 0 0 1 .6 .4l-.2 .3h-.4zM174.7 12.7a.29 .29 0 0 1 .4 .3 .29 .29 0 0 1-.4 .3zM176 12.8a.33 .33 0 0 1 .5 0 .33 .33 0 0 1-.1 .5 .33 .33 0 0 1-.4-.2zM176 12.7a.42 .42 0 0 1 .6 .1 .42 .42 0 0 1-.1 .6 .42 .42 0 0 1-.6-.2zM176.1 12.7a.29 .29 0 0 1 .3 .3 .29 .29 0 0 1-.3 .3z"/>
<path d="M176.8 15a2.45 2.45 0 0 1 2.6-.3l-.1 .7a1.06 1.06 0 0 0-1.8 0l.2 .3 .8 .4a1.37 1.37 0 0 1 1 1.7 1.37 1.37 0 0 1-1.6 1h-.4l-1-.4v-.9a1.35 1.35 0 0 0 2.1 .5l.1-.6-.7-.5a1.83 1.83 0 0 1-1.4-1.2zM176.8 15a2.52 2.52 0 0 1 2.5-.3v.5a1.2 1.2 0 0 0-1.8 0 .52 .52 0 0 0 .4 .7l.5 .3a1.3 1.3 0 0 1 1 1.5 1.3 1.3 0 0 1-1.5 1h-.4l-.9-.4v-.6a1.4 1.4 0 0 0 2.1 .3v-.6a1.94 1.94 0 0 0-1.5-.9 .96 .96 0 0 1-.4-1.5zM176.9 15a2.51 2.51 0 0 1 2.3-.2v.3a1.28 1.28 0 0 0-1.8 .1 .62 .62 0 0 0 .5 .8l.5 .2a1.24 1.24 0 0 1 .9 1.5 1.24 1.24 0 0 1-1.4 1l-.4-.1a.68 .68 0 0 1-.9-.7 1.29 1.29 0 0 0 2.2 0l.1-.4a.92 .92 0 0 0-.8-.7 2.3 2.3 0 0 1-1.3-.9l-.1-.4zM177.2 12.6h.2l.1 .6 .2-.6h.2l.1 .6 .2-.6h.2l-.3 .9h-.2l-.1-.6-.1 .6h-.3zM177.3 12.6l.2 .9 .3-.9 .2 .9 .3-.9M178.9 12.7a.34 .34 0 0 1 .4-.1 .34 .34 0 0 1 .3 .2l-.5-.1 .1 .2a.35 .35 0 0 1 .3 .5 .35 .35 0 0 1-.6 0v-.1l.2-.1 .3 .1-.1-.2-.4-.2zM179.5 12.8a.24 .24 0 0 0-.2-.1 .24 .24 0 0 0-.2 .2l.4 .2v.2l-.4 .1-.1-.1M180.2 15.3a1.81 1.81 0 0 1 2.1-.7 1.81 1.81 0 0 1 1.2 1.9h-2.8a1.45 1.45 0 0 0 .6 1.6 1.45 1.45 0 0 0 1.8-.1l.3-.4v.7a2.21 2.21 0 0 1-3-.1 2.21 2.21 0 0 1-.2-2.9zM180.3 15.3a1.74 1.74 0 0 1 2-.7 1.74 1.74 0 0 1 1.1 1.8h-2.7a1.55 1.55 0 0 0 .7 1.8 1.55 1.55 0 0 0 1.9-.4v.5a2.15 2.15 0 0 1-2.8-.2 2.15 2.15 0 0 1-.2-2.8zM180.3 15.4a1.65 1.65 0 0 1 2-.8 1.65 1.65 0 0 1 1.1 1.8h-2.9a1.67 1.67 0 0 0 .8 1.8 1.67 1.67 0 0 0 2-.2v.3a2.09 2.09 0 0 1-2.8-.2 2.09 2.09 0 0 1-.2-2.7zM181 15a1.04 1.04 0 0 1 1.3-.1 1.04 1.04 0 0 1 .4 1.2l-.4 .1h-1.8zM181.1 15.1a.9 .9 0 0 1 1.2-.1 .9 .9 0 0 1 .3 1.1l-1.9 .1 .1-.7z"/>
<path d="M181.2 15.2a.81 .81 0 0 1 1-.2 .81 .81 0 0 1 .3 1.1h-1.8zM181.5 12.6h.4a.45 .45 0 0 1 .3 .5 .45 .45 0 0 1-.3 .4h-.4zM181.6 12.7a.45 .45 0 0 1 .6 .4l-.2 .3h-.4zM181.7 12.7a.29 .29 0 0 1 .3 .3 .29 .29 0 0 1-.3 .3zM182.9 12.8a.42 .42 0 0 1 .6 0 .42 .42 0 0 1 0 .6 .42 .42 0 0 1-.6-.1zM183.1 12.7a.29 .29 0 0 1 .3 .3 .29 .29 0 0 1-.3 .3zM183.8 14.5h1.1v.5a1.53 1.53 0 0 1 1.7-.5 1.53 1.53 0 0 1 1 1.4v2.1l.3 .7h-1.2v-2.9a.93 .93 0 0 0-1-.8 .93 .93 0 0 0-.8 1.1v2.4l.1 .2h-1v-3.6zM184 14.6h.8v.6a1.49 1.49 0 0 1 1.7-.7 1.49 1.49 0 0 1 1.1 1.4v2.1l.2 .7h-1v-2.9a.99 .99 0 0 0-1.1-.9 .99 .99 0 0 0-.9 1.2l.1 2.6h-.8v-3.6zM184.1 14.7h.7l-.1 .7a1.54 1.54 0 0 1 2.7 .1l.2 3.1h-.7v-2.8a1.06 1.06 0 0 0-1.2-1 1.06 1.06 0 0 0-.9 1.3v2.5h-.7zM184.3 12.7a.44 .44 0 0 1 .7 .3 .44 .44 0 0 1-.5 .5l-.3-.3zM184.4 12.7a.33 .33 0 0 1 .4 .1 .33 .33 0 0 1 0 .5 .33 .33 0 0 1-.5 0zM184.5 12.7a.29 .29 0 0 1 .3 .3 .29 .29 0 0 1-.3 .3z"/>
<path d="M185.6 12.6l.7 .1 .1 .2-.2 .2 .2 .4h-.3l-.1-.4h-.1v.4h-.3zM185.7 13.1h.3l.2-.4h-.5v.8M185.9 12.7h.1l.1 .2-.2 .1zM186 13.1l.2 .4M187 12.7a.37 .37 0 0 1 .6 .1l-.4-.1v.2a.34 .34 0 0 1 .4 .2 .34 .34 0 0 1-.3 .4 .34 .34 0 0 1-.4-.2h.5v-.1l-.4-.2zM187.5 12.8l-.1-.1-.3 .1v.2l.4 .1a.26 .26 0 0 1-.2 .3 .26 .26 0 0 1-.3-.1M190.2 12.6l6.1 6.1 6.1-6.1v6.1h-12.2zM190.2 12.6h12.2M194.4 12.6l-1 3.1h.6l.3-.7h1.1l.2 .7h.7M194.9 13.3l.4 1.2h-.8zM195.3 12.6l1 3.1M196.2 12.6l.5 1.9 .6-1.9"/>
<path d="M196.3 15.7v3M198.3 12.6l.6 1.9 .5-1.9M200.3 12.6l-1 3.1h-.8l-.7-2.4-.7 2.4h-.8M47.5 36.1l-1.3 1.9M65 36.1l-1.3 1.9M25.1 113.2l1.9 1.3M25.1 128.1l1.9 1.3M25.1 145.3l1.9 1.3M25.2 162.9l1.9 1.4M25.2 181l1.9 1.3M25.1 201.3l1.9 1.4M129.7 262.2h72.7v3.9h-72.7z"/>
<path d="M135.1 262.2v3.9M140.3 262.2v3.9M149.9 262.2v3.9M161.7 262.2v3.9M183.7 262.2v3.9M199.6 262.2v3.9"/>
<circle cx="180.6" cy="13" r=".22"/>
<circle cx="180.6" cy="13" r=".1"/>
<circle cx="183.2" cy="13.1" r=".35"/>
<circle cx="188.7" cy="17.7" r=".67"/>
</g>
<circle cx="201.4" cy="17.7" r=".67" fill="none" stroke="#fafafa" stroke-width=".2"/>
<text font-size="7.1" x="19.2" y="18.7">A-Series</text>
<text font-size="3.3" x="18.9" y="246.4">Notes:</text>
<g font-size="3.2">
<text x="100.7" y="22.8">Casement</text>
<text x="43.2" y="48.3">Casement (ACW)</text>
</g>
<g font-size="2.5">
<text x="42.4" y="34.6">(1168)</text>
<text x="42.9" y="32.2">3'-10&quot;</text>
<text x="59.3" y="34.6">(1219)</text>
<text x="60.4" y="32.2">4'-0&quot;</text>
<text x="42.4" y="40.2">(1149)</text>
<text x="42.6" y="37.8">3'-9</text>
<text x="47.9" y="37.8">&quot;</text>
<text x="58.8" y="37.8">3'-11</text>
<text x="59.3" y="40.2">(1200)</text>
<text x="65.3" y="37.8">&quot;</text>
<text x="24.6" y="45.2" transform="rotate(-45 24.6 45.2)">Rough Opening</text>
<text x="30.4" y="48" transform="rotate(-45 30.4 48)">Dimension</text>
<text x="31" y="44.5" transform="rotate(-45 31 44.5)">Unit</text>
<text x="26.9" y="112.8" transform="rotate(-90 26.9 112.8)">&quot;</text>
<text x="21.3" y="117.2" transform="rotate(-90 21.3 117.2)">3'-8&quot;</text>
<text x="23.7" y="118.3" transform="rotate(-90 23.7 118.3)">(1118)</text>
<text x="26.9" y="118.2" transform="rotate(-90 26.9 118.2)">3'-7</text>
<text x="29.3" y="118.3" transform="rotate(-90 29.3 118.3)">(1099)</text>
<text x="40.4" y="123.2">ACW31038</text>
<text x="57.9" y="123.2">ACW4038</text>
<text x="26.9" y="127.7" transform="rotate(-90 26.9 127.7)">&quot;</text>
<text x="21.3" y="132.7" transform="rotate(-90 21.3 132.7)">4'-0&quot;</text>
<text x="23.7" y="133.8" transform="rotate(-90 23.7 133.8)">(1219)</text>
<text x="26.9" y="134.3" transform="rotate(-90 26.9 134.3)">3'-11</text>
<text x="29.3" y="133.8" transform="rotate(-90 29.3 133.8)">(1200)</text>
<text x="40.4" y="139.3">ACW31040</text>
<text x="57.9" y="139.3">ACW4040</text>
<text x="21.3" y="149.3" transform="rotate(-90 21.3 149.3)">4'-4&quot;</text>
<text x="26.9" y="145" transform="rotate(-90 26.9 145)">&quot;</text>
<text x="23.7" y="150.4" transform="rotate(-90 23.7 150.4)">(1321)</text>
<text x="26.9" y="150.2" transform="rotate(-90 26.9 150.2)">4'-3</text>
<text x="29.3" y="150.4" transform="rotate(-90 29.3 150.4)">(1302)</text>
<text x="40.4" y="156.4">ACW31044</text>
<text x="57.9" y="156.4">ACW4044</text>
<text x="21.3" y="166.9" transform="rotate(-90 21.3 166.9)">4'-8&quot;</text>
<text x="27" y="167.8" transform="rotate(-90 27 167.8)">4'-7</text>
<text x="27" y="162.5" transform="rotate(-90 27 162.5)">&quot;</text>
<text x="23.7" y="168" transform="rotate(-90 23.7 168)">(1422)</text>
<text x="29.3" y="168" transform="rotate(-90 29.3 168)">(1403)</text>
<text x="33.1" y="172.6" transform="rotate(-90 33.1 172.6)">Continuation from page 01</text>
<text x="40.4" y="174.5">ACW31048</text>
<text x="57.9" y="174.5">ACW4048</text>
<text x="21.3" y="185.6" transform="rotate(-90 21.3 185.6)">5'-0&quot;</text>
<text x="27" y="180.6" transform="rotate(-90 27 180.6)">&quot;</text>
<text x="23.7" y="186.7" transform="rotate(-90 23.7 186.7)">(1524)</text>
<text x="27" y="187.1" transform="rotate(-90 27 187.1)">4'-11</text>
<text x="29.3" y="186.7" transform="rotate(-90 29.3 186.7)">(1505)</text>
<text x="40.4" y="193.8">ACW31050</text>
<text x="57.9" y="193.8">ACW4050</text>
<text x="26.9" y="201" transform="rotate(-90 26.9 201)">&quot;</text>
<text x="21.3" y="205.3" transform="rotate(-90 21.3 205.3)">5'-4&quot;</text>
<text x="23.7" y="206.4" transform="rotate(-90 23.7 206.4)">(1626)</text>
<text x="26.9" y="206.3" transform="rotate(-90 26.9 206.3)">5'-3</text>
<text x="29.3" y="206.4" transform="rotate(-90 29.3 206.4)">(1607)</text>
<text x="40.4" y="214">ACW31054</text>
<text x="57.9" y="214">ACW4054</text>
<text x="39.7" y="219.3">Taller sizes continue on page 04</text>
<text x="19.2" y="258.6">*</text>
<text x="175.6" y="258.3">Date: 11/07/16</text>
<text x="175.6" y="261.1">Scale: 1/8&quot; (3) = 1' (305)</text>
<text x="19.2" y="265.6">Andersen Windows, Inc. reserves the right to change drawing specifications without notice</text>
<text x="130.2" y="265">File:</text>
<text x="136.3" y="265">AC</text>
<text x="140.9" y="265">A-Series</text>
<text x="150.4" y="265">Elevations</text>
<text x="162.2" y="265">Casement &amp; Awning</text>
<text x="184.1" y="265">Page 02 of 19</text>
<text x="200.3" y="265">C</text>
</g>
<g font-size="2">
<text x="19" y="249.1">&quot;Unit Dimension&quot; always refers to outside frame to frame dimension.</text>
<text x="19" y="251.3">&quot;Rough Opening&quot; dimensions may need to be increased to allow for use of building wraps, flashing, sill panning, brackets, fasteners or other items.</text>
<text x="19" y="253.5">Dimensions in parentheses are in millimeters.</text>
<text x="20.7" y="255.8">Meet or exceed clear opening area of 5.7 sq. ft. or 0.53 m², clear opening width of 20&quot; (508) &amp; clear opening height of 24&quot; (610).</text>
<text x="20.7" y="258">Available with straight-arm operators only; all other sizes have split-arm operators only.</text>
</g>
<g font-size="1.7">
<text x="45.8" y="37">1</text>
<text x="47" y="38.2">4</text>
<text x="63.3" y="37">1</text>
<text x="64.4" y="38.2">4</text>
<text x="27.3" y="113.7" transform="rotate(-90 27.3 113.7)">4</text>
<text x="26.1" y="114.9" transform="rotate(-90 26.1 114.9)">1</text>
<text x="26.1" y="129.8" transform="rotate(-90 26.1 129.8)">1</text>
<text x="27.3" y="128.6" transform="rotate(-90 27.3 128.6)">4</text>
<text x="26.1" y="147" transform="rotate(-90 26.1 147)">1</text>
<text x="27.3" y="145.8" transform="rotate(-90 27.3 145.8)">4</text>
<text x="26.2" y="164.6" transform="rotate(-90 26.2 164.6)">1</text>
<text x="27.4" y="163.4" transform="rotate(-90 27.4 163.4)">4</text>
<text x="26.2" y="182.7" transform="rotate(-90 26.2 182.7)">1</text>
<text x="27.4" y="181.5" transform="rotate(-90 27.4 181.5)">4</text>
<text x="26.1" y="203.1" transform="rotate(-90 26.1 203.1)">1</text>
<text x="27.3" y="201.9" transform="rotate(-90 27.3 201.9)">4</text>
</g>
<text font-size="1.1" x="188.5" y="18.1">R</text>
<text font-size="1.1" fill="#fafafa" x="201.1" y="18.1">R</text>
</svg>
